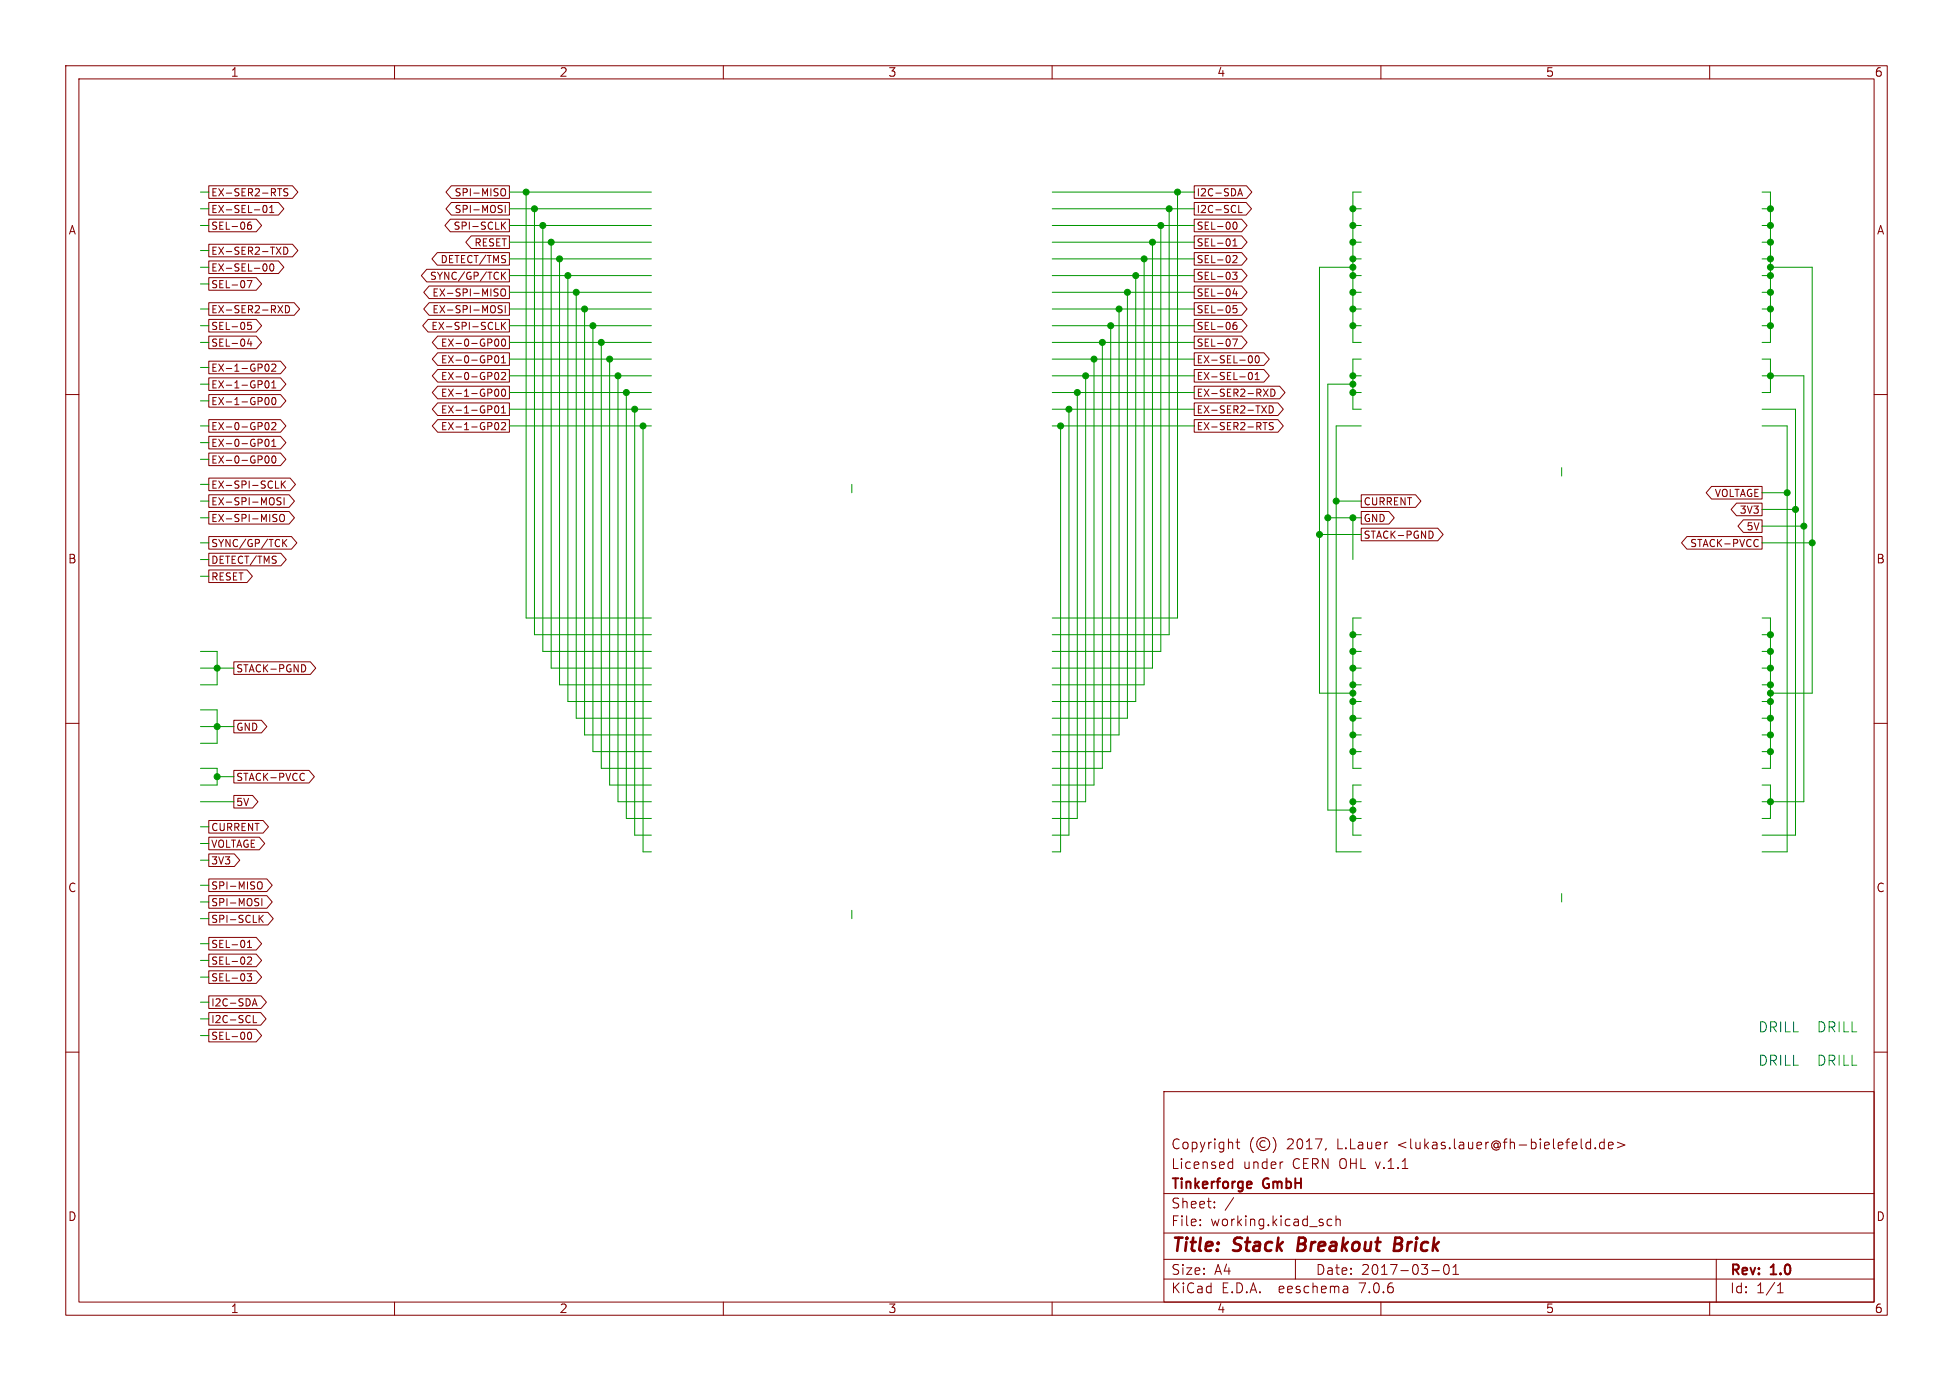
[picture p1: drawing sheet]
<svg xmlns="http://www.w3.org/2000/svg" width="297mm" height="210mm" viewBox="0 0 297 210" stroke-linecap="round" stroke-linejoin="round" font-family="sans-serif">
<g fill="none" stroke="#840000" stroke-width=".15">
<path d="M10 10h277v190h-277zM12 12h273v186h-273zM60 10v2M110 10v2M160 10v2M210 10v2M260 10v2M31.7 39.7h10.6l.9 .9-.9 1h-10.6zM31.7 37.1h12.8l.8 1-.8 1h-12.8zM31.7 33.3h7.3l.8 1-.8 .9h-7.3zM31.7 28.3h12.8l.8 .9-.8 1h-12.8zM31.7 30.8h10.6l.9 1-.9 .9h-10.6z"/>
<path d="M38.2 33.8h-.4a.74 .74 0 0 0 0 1.1l.4-.1 .1-.4-.2-.2h-.4l-.1 .2M40.1 31.3l.1-.1a.58 .58 0 0 1 .4 .6 .58 .58 0 0 1-.4 .5l-.1-.1-.1-.3zM41 32.3h.6M41 31.5l.3-.3v1.1M42 37.6l.7 1.1M42.2 28.7h.6M42.7 37.6l-.7 1.1M43.1 37.6a.55 .55 0 0 1 .7 .5 .55 .55 0 0 1-.7 .6zM43.8 28.7h-.4l-.2 .1v.3l.5 .2 .1 .3-.2 .2-.5-.1M66.5 38.4h11v1.9h-11l-.8-.9zM68.5 33.3h9v1.9h-9l-.8-.9zM68.6 30.8h8.9v1.9h-8.9l-.8-.9z"/>
<path d="M68.6 28.3h8.9v1.9h-8.9l-.8-1zM71.7 35.9h5.8v1.9h-5.8l-.9-1zM76.2 31.8l.2 .2-.2 .3M76.2 31.2l.2 .1M76.3 28.7h.1a.37 .37 0 0 1 .5 .4v.3a.36 .36 0 0 1-.2 .4 .36 .36 0 0 1-.4-.1M76.4 34.2l.5 .7M76.8 31.2v1.1M76.9 33.8l-.6 .6M181.6 35.9h7.2l.8 .9-.8 1h-7.2zM181.6 33.3h7.2l.8 1-.8 .9h-7.2zM181.6 30.8h7.9l.8 1-.8 .9h-7.9zM181.6 28.3h8l.8 .9-.8 1h-8z"/>
<path d="M181.6 38.4h7.2l.8 1-.8 .9h-7.2zM187.5 39l.4-.1 .2 .3-.7 .7h.7M187.5 37.4h.6M187.5 36.6l.3-.3v1.1M187.6 33.9l.2-.1a.58 .58 0 0 1 .3 .5 .58 .58 0 0 1-.3 .6l-.2-.1-.1-.4zM188.2 29.8l.4-1.1 .4 1.1M188.3 29.5h.5M188.4 31.2v1.1h.5M10 60h2M31.7 48.6h7.3l.8 .9-.8 1h-7.3zM31.7 51.1h7.3l.8 1-.8 .9h-7.3zM31.7 46h13l.9 1-.9 .9h-13z"/>
<path d="M31.7 42.2h7.3l.8 1-.8 .9h-7.3zM31.7 54.9h11l.8 1-.8 .9h-11zM31.7 57.5h11l.8 .9-.8 1h-11zM37.6 42.7h.7l-.5 1.1M37.9 51.5l-.3 .8h.7M38.2 51.9v.7M38.2 49h-.5l-.1 .5 .2-.1 .4 .1 .1 .1-.1 .4-.1 .1-.5-.1M40.1 40.2l.1-.1a.58 .58 0 0 1 .4 .6 .58 .58 0 0 1-.4 .5l-.1-.1M40.4 55.5l.1-.1a.58 .58 0 0 1 .4 .5 .58 .58 0 0 1-.4 .6l-.1-.1-.1-.4zM40.4 58l.1-.1a.58 .58 0 0 1 .4 .5 .58 .58 0 0 1-.4 .6l-.1-.1-.1-.3zM41.1 40.2l.2-.1a.58 .58 0 0 1 .4 .6 .58 .58 0 0 1-.4 .5l-.2-.1-.1-.3zM41.3 58.2l.3-.3v1.1"/>
<path d="M41.3 55.5l.4-.1 .3 .3-.7 .8h.7M41.3 59h.7M42.3 46.5l.7 1.1M43 46.5l-.7 1.1M43.4 46.5a.55 .55 0 0 1 .6 .5 .55 .55 0 0 1-.6 .6zM64.9 41h12.6v1.9h-12.6l-.8-1zM65.1 48.6h12.4v1.9h-12.4l-.8-1zM65.3 43.5h12.2v1.9h-12.2l-.9-.9zM65.3 46h12.2v1.9h-12.2l-.9-.9zM66.6 53.7h10.9v1.9h-10.9l-.9-1zM66.6 56.2h10.9v1.9h-10.9l-.9-.9zM66.6 58.7h10.9v1.9h-10.9l-.9-.9z"/>
<path d="M66.6 51.1h10.9v1.9h-10.9l-.9-.9zM75.3 54.2l.2-.1a.58 .58 0 0 1 .4 .5 .58 .58 0 0 1-.4 .6l-.2-.1-.1-.3zM75.3 59.3l.2-.1a.58 .58 0 0 1 .4 .5 .58 .58 0 0 1-.4 .6l-.2-.1-.1-.4zM75.3 56.7l.2-.1a.58 .58 0 0 1 .4 .6 .58 .58 0 0 1-.4 .5l-.2-.1-.1-.3zM75.3 51.7l.2-.1a.58 .58 0 0 1 .4 .5 .58 .58 0 0 1-.4 .5l-.2-.1-.1-.3zM75.3 44.5l.3 .1 .1 .2-.2 .2h-.2M75.3 43.9l.4 .1M75.4 50.1h.5M76.2 44.1l.2-.2a.37 .37 0 0 1 .5 .4v.4a.36 .36 0 0 1-.4 .3 .36 .36 0 0 1-.3-.3zM76.3 55.2h.6M76.3 56.7l.4-.1 .2 .3-.7 .8h.7M76.3 54.4l.3-.3v1.1"/>
<path d="M76.3 41.4v1.1M76.3 49v1.1M76.4 59.3l.1-.1a.58 .58 0 0 1 .4 .5 .58 .58 0 0 1-.4 .6l-.1-.1-.1-.4zM76.4 51.7l.1-.1a.58 .58 0 0 1 .4 .5 .58 .58 0 0 1-.4 .5l-.1-.1-.1-.3zM76.4 46.5h-.4l-.3 .2 .1 .2 .5 .2v.4l-.1 .1-.5-.1M76.4 41.9l.5 .6M76.4 49.5l.5 .6M76.8 46.5v1.1M76.9 41.4l-.6 .6M76.9 49l-.6 .6M181.6 53.7h10.6l.8 .9-.8 1h-10.6zM181.6 58.7h13l.8 1-.8 .9h-13z"/>
<path d="M181.6 56.2h10.6l.8 1-.8 .9h-10.6zM181.6 48.6h7.2l.8 .9-.8 1h-7.2zM181.6 51.1h7.2l.8 1-.8 .9h-7.2zM181.6 46h7.2l.8 1-.8 .9h-7.2zM181.6 43.5h7.2l.8 1-.8 .9h-7.2zM181.6 41h7.2l.8 .9-.8 1h-7.2zM187.4 41.4h.7l-.3 .4 .3 .1v.5l-.2 .1-.5-.1M187.4 51.6h.8l-.5 1M187.8 43.9l-.3 .8h.7M188 49l-.3 .1a.74 .74 0 0 0 0 1l.4-.1v-.4l-.2-.2-.3 .1-.1 .1M188 44.3v.7M188.1 46.5h-.6v.5l.2-.1h.3l.1 .2v.4l-.2 .1-.4-.1"/>
<path d="M189.9 54.2l.2-.1a.58 .58 0 0 1 .4 .5 .58 .58 0 0 1-.4 .6l-.2-.1M189.9 56.7l.2-.1a.58 .58 0 0 1 .4 .6 .58 .58 0 0 1-.4 .5l-.2-.1-.1-.3zM190.9 57.7h.6M190.9 56.9l.3-.3v1.1M191 54.2l.1-.1a.58 .58 0 0 1 .4 .5 .58 .58 0 0 1-.4 .6l-.1-.1-.1-.3zM192.1 59.2l.8 1.1M192.9 59.2l-.8 1.1M193.3 59.2a.55 .55 0 0 1 .6 .5 .55 .55 0 0 1-.6 .6zM285 60h2M31.7 72.7h12.4l.8 1-.8 .9h-12.4zM31.7 66.4h11l.8 .9-.8 1h-11zM31.7 68.9h11l.8 1-.8 .9h-11z"/>
<path d="M31.7 63.8h11l.8 1-.8 .9h-11zM31.7 60h11l.8 1-.8 .9h-11zM31.7 77.8h12.3l.8 .9-.8 1h-12.3zM31.7 75.2h12.3l.8 1-.8 1h-12.3zM40.4 64.4l.1-.1a.58 .58 0 0 1 .4 .5 .58 .58 0 0 1-.4 .5l-.1-.1-.1-.3zM40.4 66.9l.1-.1a.58 .58 0 0 1 .4 .5 .58 .58 0 0 1-.4 .6l-.1-.1-.1-.3zM40.4 60.5l.1-.1a.58 .58 0 0 1 .4 .6 .58 .58 0 0 1-.4 .5l-.1-.1-.1-.3zM40.4 69.4l.1-.1a.58 .58 0 0 1 .4 .6 .58 .58 0 0 1-.4 .5l-.1-.1-.1-.3zM41.3 64.4l.4-.1 .3 .3-.7 .7h.7M41.3 67.1l.3-.3v1.1M41.3 67.9h.7M41.4 60.5l.2-.1a.58 .58 0 0 1 .4 .6 .58 .58 0 0 1-.4 .5l-.2-.1-.1-.3z"/>
<path d="M41.4 69.4l.2-.1a.58 .58 0 0 1 .4 .6 .58 .58 0 0 1-.4 .5l-.2-.1-.1-.3zM41.7 78.7l.3 .1 .1 .3-.2 .2h-.3M41.7 78.2l.4 .1M41.9 74.2h.5M42.6 78.4l.2-.2a.37 .37 0 0 1 .5 .4v.4a.36 .36 0 0 1-.4 .3 .36 .36 0 0 1-.4-.3zM42.7 75.7h-.4l-.1 .1v.3l.4 .2 .1 .3-.2 .2-.4-.1M42.8 73.1v1.1M42.9 73.6l.5 .6M43.2 75.7v1.1M43.4 73.1l-.6 .7M66.6 63.8h10.9v1.9h-10.9l-.9-.9zM66.6 61.3h10.9v1.9h-10.9l-.9-1z"/>
<path d="M75.3 61.8l.2-.1a.58 .58 0 0 1 .4 .6 .58 .58 0 0 1-.4 .5l-.2-.1-.1-.3zM75.3 64.4l.2-.1a.58 .58 0 0 1 .4 .5 .58 .58 0 0 1-.4 .5l-.2-.1-.1-.3zM76.3 62.8h.6M76.3 64.4l.4-.1 .2 .3-.7 .7h.7M76.3 62l.3-.3v1.1M181.6 61.3h12.7l.9 .9-.9 1h-12.7zM181.6 63.8h12.7l.9 1-.9 .9h-12.7zM191.9 61.7l.7 1.1M192.1 64.3h.6M192.6 61.7l-.7 1.1M193 61.7a.55 .55 0 0 1 .6 .6 .55 .55 0 0 1-.6 .5zM193.6 64.3h-.4l-.1 .1v.3l.4 .2 .1 .2-.2 .2h-.4"/>
<path d="M207 77.8h4.2l.8 .9-.8 1h-4.2zM207 75.2h8.3l.8 1-.8 1h-8.3zM260.3 74h7.7v1.9h-7.7l-.8-1zM264.1 76.5h3.9v1.9h-3.9l-.8-.9zM265.1 79.1h2.9v1.9h-2.9l-.8-1zM31.7 86.7h5.9l.8 .9-.8 1h-5.9zM31.7 84.1h11l.8 1-.8 .9h-11zM31.7 81.6h12.6l.8 1-.8 .9h-12.6zM43 82v1.1M43.1 82.5l.5 .6M43.6 82l-.6 .7M207 80.3h11.7l.8 1-.8 .9h-11.7z"/>
<path d="M217.6 80.8a.59 .59 0 0 1 .3 .5 .59 .59 0 0 1-.3 .6M256.5 81.6h11.5v1.9h-11.5l-.8-.9zM267.1 82l.3 .1M267.4 83l-.3 .1M10 110h2M35.6 117.2h11.4l.8 .9-.8 1h-11.4zM35.6 100.6h11.6l.8 1-.8 1h-11.6zM35.6 109.5h4.2l.8 1-.8 .9h-4.2zM46.1 117.6l.2 .1M46.1 101.1a.59 .59 0 0 1 .4 .5 .59 .59 0 0 1-.4 .6M46.3 118.6l-.2 .1M285 110h2"/>
<path d="M31.7 124.8h8.3l.8 .9-.8 1h-8.3zM31.7 129.9h3.9l.9 .9-.9 1h-3.9zM31.7 127.3h7.7l.9 1-.9 .9h-7.7zM31.7 133.7h8.9l.8 .9-.8 1h-8.9zM31.7 138.7h9l.9 1-.9 1h-9zM31.7 136.2h8.9l.8 1-.8 .9h-8.9zM35.6 121h2.8l.8 .9-.8 1h-2.8zM39.2 136.6l.2 .1M39.2 137.3l.2 .1-.2 .3M39.3 134.2l.1-.1a.37 .37 0 0 1 .5 .4v.3a.36 .36 0 0 1-.2 .4 .36 .36 0 0 1-.4-.1M39.6 139.7l.4 .6M39.8 136.6v1.1"/>
<path d="M40 139.2l-.6 .6M10 160h2M31.7 142.6h7.3l.8 .9-.8 1h-7.3zM31.7 145.1h7.3l.8 1-.8 .9h-7.3zM31.7 147.6h7.3l.8 1-.8 .9h-7.3zM31.7 156.5h7.3l.8 1-.8 .9h-7.3zM31.7 154h7.9l.9 .9-.9 1h-7.9zM31.7 151.4h8l.8 1-.8 1h-8zM37.6 148.1h.7l-.4 .4 .3 .1v.5l-.1 .1-.5-.1M37.6 144.1h.7M37.6 143.3l.3-.3v1.1M37.6 145.6l.5-.1 .2 .3-.7 .8h.7"/>
<path d="M37.7 157.1l.2-.1a.58 .58 0 0 1 .4 .5 .58 .58 0 0 1-.4 .6l-.2-.1-.1-.4zM38.4 153l.3-1.1 .4 1.1M38.5 152.7h.5M38.5 154.4v1.1h.5M285 160h2M177 166h108v32h-108zM186.9 177.6h.6M186.9 176.8h.6M187.5 176.2v1.5M188 173.7h.5M188.2 173.2v1.3v.1l.3 .1M190.6 173a1.72 1.72 0 0 0 0 2.3"/>
<path d="M192.4 173.6a.52 .52 0 0 0-.8 .4 .52 .52 0 0 0 .8 .4M193.6 173a1.72 1.72 0 0 1 0 2.3M195 176.7h.1M201.7 174.6l-.2 .3M241.2 174.6l.3 .1 .4-.1M241.9 173.8l-.4-.1-.3 .1M241.9 173.2v1.5M242.6 174.6v.1M244 173.8l-.5-.1-.3 .3v.4l.2 .2h.6M244 173.2v1.5M244.6 174.2l.7-.1-.1-.3-.4-.1-.2 .2 .1 .7h.5M246 173.7l1.1 .4-1.1 .5"/>
<path d="M60 198v2M110 198v2M160 198v2M177 194.5h108M177 191.5h108M177 187.5h108M177 181.5h108M182.5 186.3v.1M182.5 185.5v.1M184.7 183.6v.1M184.7 182.8v.1M187.6 182.1l-1.3 2"/>
<path d="M197 191.5v3M202.5 185.5l-.4-.1-.3 .3v.4l.2 .2h.5M203.2 185.5a.37 .37 0 0 1 .6 .1v.8M203.2 184.9v1.5M204.9 195.7l.1 .9M205 196.5l-.2 .1M205 196h-.2M210 198v2M217.7 193.2h1.2M219.7 192.4l.3-.1a.94 .94 0 0 1 0 1.5h-.1a.91 .91 0 0 1-.2-1.4zM221 193.8h.8M221 192.7l.4-.4v1.5"/>
<path d="M260 198v2M261 191.5v6.5M270.3 196.6h.9M270.3 195.5l.4-.4v1.5"/>
<circle cx="192.1" cy="174" r="1"/>
</g>
<path d="M197.6 188.2l-.3 2h.8M212.1 189.2h.7M212.8 189.2l.2 .1M212.9 188.2h-.7l-.2 2 .9-.1M213 189.1l-.2 .1" fill="none" stroke="#840000" stroke-width=".4"/>
<path d="M190.1 179.7l.2 .1v.2l-.7 .2M190.3 180.6l-.2 .1" fill="none" stroke="#840000" stroke-width=".3"/>
<g fill="none" stroke="#009600" stroke-width=".15">
<path d="M30.5 29.2h1.2M30.5 31.8h1.2M30.5 34.3h1.2M30.5 38.1h1.2M77.5 29.2h21.6M77.5 39.4h21.6M77.5 31.8h21.6M77.5 34.3h21.6M77.5 36.8h21.6M80 29.2v64.8h19.1M81.3 31.8v64.7h17.8M82.5 34.3v64.8h16.6"/>
<path d="M83.8 36.8v64.8h15.3M85.1 39.4v64.7h14M160 29.2h21.6M160 39.4h21.6M160 31.8h21.6M160 34.3h21.6M160 36.8h21.6M174 39.4v64.7h-14M175.3 36.8v64.8h-15.3M176.5 34.3v64.8h-16.5M177.8 31.8v64.7h-17.8M179.1 29.2v64.8h-19.1"/>
<path d="M205.7 39.4h1.3M205.7 31.8h1.3M205.7 34.3h1.3M205.7 36.8h1.3M207 29.2h-1.3v22.9h1.3M268 29.2h1.2v22.9h-1.2M268 39.4h1.2M268 31.8h1.2M268 34.3h1.2M268 36.8h1.2M30.5 40.6h1.2M30.5 49.5h1.2"/>
<path d="M30.5 47h1.2M30.5 52.1h1.2M30.5 58.4h1.2M30.5 43.2h1.2M30.5 55.9h1.2M77.5 49.5h21.6M77.5 41.9h21.6M77.5 47h21.6M77.5 57.2h21.6M77.5 54.6h21.6M77.5 59.7h21.6M77.5 52.1h21.6"/>
<path d="M77.5 44.5h21.6M86.4 41.9v64.8h12.7M87.6 44.5v64.7h11.5M88.9 47v64.8h10.2M90.2 49.5v64.8h8.9M91.4 52.1v64.7h7.7M92.7 54.6v64.8h6.4M94 57.2v64.7h5.1M95.2 59.7v64.8h3.9M160 49.5h21.6M160 41.9h21.6M160 47h21.6"/>
<path d="M160 57.2h21.6M160 54.6h21.6M160 59.7h21.6M160 52.1h21.6M160 44.5h21.6M163.8 59.7v64.8h-3.8M165.1 57.2v64.7h-5.1M166.4 54.6v64.8h-6.4M167.6 52.1v64.7h-7.6M168.9 49.5v64.8h-8.9M170.2 47v64.8h-10.2M171.4 44.5v64.7h-11.4"/>
<path d="M172.7 41.9v64.8h-12.7M205.7 40.6h-5v64.8h5M205.7 49.5h1.3M205.7 41.9h1.3M205.7 47h1.3M205.7 57.2h1.3M205.7 59.7h1.3M205.7 44.5h1.3M205.7 58.4h-3.8v64.8h3.8M207 54.6h-1.3v7.6h1.3M268 49.5h1.2M268 41.9h1.2"/>
<path d="M268 47h1.2M268 54.6h1.2v5.1h-1.2M268 57.2h6.3v64.7h-6.3M268 44.5h1.2M269.2 40.6h6.4v64.8h-6.4M30.5 64.8h1.2M30.5 78.7h1.2M30.5 67.3h1.2M30.5 69.9h1.2M30.5 76.2h1.2M30.5 73.7h1.2M30.5 61h1.2"/>
<path d="M77.5 62.2h21.6M77.5 64.8h21.6M96.5 62.2v64.8h2.6M97.8 64.8v64.7h1.3M129.5 73.7v1.2M160 62.2h21.6M160 64.8h21.6M161.3 64.8v64.7h-1.3M162.6 62.2v64.8h-2.6M201.9 78.7h5.1M203.2 76.2h3.8M205.7 78.7v6.4"/>
<path d="M207 64.8h-3.8v64.7h3.8M237.5 71.1v1.3M268 64.8h3.8v64.7h-3.8M268 62.2h5v64.8h-5M268 77.5h5M268 74.9h3.8M30.5 99.1h2.5v5h-2.5M30.5 82.6h1.2M30.5 85.1h1.2M30.5 87.6h1.2M200.7 81.3h6.3M205.7 99.1h1.3"/>
<path d="M205.7 96.5h1.3M207 94h-1.3v22.8h1.3M268 94h1.2v22.8h-1.2M268 99.1h1.2M268 96.5h1.2M268 82.6h7.6M268 80h6.3M30.5 101.6h5.1M30.5 116.8h2.5v2.6h-2.5M30.5 108h2.5v5h-2.5M30.5 110.5h5.1M33 118.1h2.6"/>
<path d="M205.7 109.2h1.3M205.7 111.8h1.3M205.7 101.6h1.3M205.7 106.7h1.3M205.7 104.1h1.3M205.7 114.3h1.3M207 119.4h-1.3v7.6h1.3M268 109.2h1.2M268 111.8h1.2M268 119.4h1.2v5.1h-1.2M268 101.6h1.2M268 106.7h1.2"/>
<path d="M268 104.1h1.2M268 114.3h1.2M30.5 121.9h5.1M30.5 139.7h1.2M30.5 125.7h1.2M30.5 128.3h1.2M30.5 130.8h1.2M30.5 134.6h1.2M30.5 137.2h1.2M129.5 138.4v1.3M205.7 121.9h1.3M205.7 124.5h1.3"/>
<path d="M237.5 135.9v1.3M30.5 143.5h1.2M30.5 146.1h1.2M30.5 152.4h1.2M30.5 148.6h1.2M30.5 157.5h1.2M30.5 154.9h1.2"/>
</g>
<g fill="#009600" stroke="#009600" stroke-width=".15">
<circle cx="205.7" cy="58.4" r=".46"/>
<circle cx="205.7" cy="57.2" r=".46"/>
<circle cx="205.7" cy="40.6" r=".46"/>
<circle cx="205.7" cy="49.5" r=".46"/>
<circle cx="203.2" cy="76.2" r=".46"/>
<circle cx="205.7" cy="78.7" r=".46"/>
<circle cx="205.7" cy="34.3" r=".46"/>
<circle cx="205.7" cy="39.4" r=".46"/>
<circle cx="205.7" cy="36.8" r=".46"/>
<circle cx="205.7" cy="59.7" r=".46"/>
<circle cx="205.7" cy="104.1" r=".46"/>
<circle cx="205.7" cy="105.4" r=".46"/>
<circle cx="205.7" cy="101.6" r=".46"/>
<circle cx="205.7" cy="111.8" r=".46"/>
<circle cx="205.7" cy="109.2" r=".46"/>
<circle cx="205.7" cy="106.7" r=".46"/>
<circle cx="205.7" cy="124.5" r=".46"/>
<circle cx="200.7" cy="81.3" r=".46"/>
<circle cx="205.7" cy="96.5" r=".46"/>
<circle cx="205.7" cy="99.1" r=".46"/>
<circle cx="201.9" cy="78.7" r=".46"/>
<circle cx="205.7" cy="121.9" r=".46"/>
<circle cx="205.7" cy="123.2" r=".46"/>
<circle cx="205.7" cy="114.3" r=".46"/>
<circle cx="177.8" cy="31.8" r=".46"/>
<circle cx="179.1" cy="29.2" r=".46"/>
<circle cx="205.7" cy="44.5" r=".46"/>
<circle cx="205.7" cy="41.9" r=".46"/>
<circle cx="205.7" cy="47" r=".46"/>
<circle cx="205.7" cy="31.8" r=".46"/>
<circle cx="269.2" cy="109.2" r=".46"/>
<circle cx="269.2" cy="111.8" r=".46"/>
<circle cx="269.2" cy="106.7" r=".46"/>
<circle cx="269.2" cy="105.4" r=".46"/>
<circle cx="269.2" cy="104.1" r=".46"/>
<circle cx="269.2" cy="99.1" r=".46"/>
<circle cx="269.2" cy="101.6" r=".46"/>
<circle cx="269.2" cy="96.5" r=".46"/>
<circle cx="269.2" cy="121.9" r=".46"/>
<circle cx="269.2" cy="114.3" r=".46"/>
<circle cx="269.2" cy="57.2" r=".46"/>
<circle cx="274.3" cy="80" r=".46"/>
<circle cx="273" cy="77.5" r=".46"/>
<circle cx="275.6" cy="82.6" r=".46"/>
<circle cx="269.2" cy="49.5" r=".46"/>
<circle cx="271.8" cy="74.9" r=".46"/>
<circle cx="166.4" cy="54.6" r=".46"/>
<circle cx="167.6" cy="52.1" r=".46"/>
<circle cx="168.9" cy="49.5" r=".46"/>
<circle cx="163.8" cy="59.7" r=".46"/>
<circle cx="165.1" cy="57.2" r=".46"/>
<circle cx="176.5" cy="34.3" r=".46"/>
<circle cx="175.3" cy="36.8" r=".46"/>
<circle cx="172.7" cy="41.9" r=".46"/>
<circle cx="171.4" cy="44.5" r=".46"/>
<circle cx="170.2" cy="47" r=".46"/>
<circle cx="174" cy="39.4" r=".46"/>
<circle cx="269.2" cy="39.4" r=".46"/>
<circle cx="269.2" cy="36.8" r=".46"/>
<circle cx="269.2" cy="47" r=".46"/>
<circle cx="269.2" cy="44.5" r=".46"/>
<circle cx="269.2" cy="41.9" r=".46"/>
<circle cx="269.2" cy="40.6" r=".46"/>
<circle cx="269.2" cy="31.8" r=".46"/>
<circle cx="269.2" cy="34.3" r=".46"/>
<circle cx="87.6" cy="44.5" r=".46"/>
<circle cx="88.9" cy="47" r=".46"/>
<circle cx="86.4" cy="41.9" r=".46"/>
<circle cx="95.2" cy="59.7" r=".46"/>
<circle cx="96.5" cy="62.2" r=".46"/>
<circle cx="94" cy="57.2" r=".46"/>
<circle cx="85.1" cy="39.4" r=".46"/>
<circle cx="97.8" cy="64.8" r=".46"/>
<circle cx="162.6" cy="62.2" r=".46"/>
<circle cx="161.3" cy="64.8" r=".46"/>
<circle cx="33" cy="118.1" r=".46"/>
<circle cx="33" cy="101.6" r=".46"/>
<circle cx="33" cy="110.5" r=".46"/>
<circle cx="92.7" cy="54.6" r=".46"/>
<circle cx="91.4" cy="52.1" r=".46"/>
<circle cx="90.2" cy="49.5" r=".46"/>
<circle cx="81.3" cy="31.8" r=".46"/>
<circle cx="82.5" cy="34.3" r=".46"/>
<circle cx="83.8" cy="36.8" r=".46"/>
<circle cx="80" cy="29.2" r=".46"/>
</g>
<g font-size="2.8" fill="#840000">
<text x="178" y="190.9">Title:</text>
<text x="187.7" y="190.9">Stack</text>
<text x="198.2" y="190.9">Breakout</text>
<text x="213.6" y="190.9">Brick</text>
</g>
<g font-size="2.1" fill="#006464">
<text x="267.3" y="157.2">DRILL</text>
<text x="276.2" y="157.2">DRILL</text>
<text x="267.3" y="162.3">DRILL</text>
<text x="276.2" y="162.3">DRILL</text>
</g>
<g font-size="2.1" fill="#840000">
<text x="178" y="178">Licensed</text>
<text x="178" y="175">Copyright</text>
<text x="189" y="178">under</text>
<text x="195.7" y="175">2017,</text>
<text x="196.6" y="178">CERN OHL v.1.1</text>
<text x="203.5" y="175">L.Lauer</text>
<text x="212.8" y="175">&lt;lukas.lauer@fh-bielefeld.de&gt;</text>
<text x="178" y="184">Sheet:</text>
<text x="178" y="181.2">Tinkerforge</text>
<text x="192.2" y="181.2">GmbH</text>
<text x="178" y="186.7">File:</text>
<text x="184.1" y="186.7">working.kicad_sch</text>
<text x="178" y="196.9">KiCad</text>
<text x="178" y="194.1">Size:</text>
<text x="184.7" y="194.1">A4</text>
<text x="185.7" y="196.9">E.D.A.</text>
<text x="194.6" y="196.9">eeschema</text>
<text x="200" y="194.1">Date:</text>
<text x="207" y="196.9">7.0.6</text>
<text x="207" y="194.1">2017-03-01</text>
<text x="263" y="194.3">Rev:</text>
<text x="263" y="196.9">Id:</text>
<text x="267.1" y="196.9">1/1</text>
<text x="269.4" y="194.3">1.0</text>
</g>
<g font-size="1.8" fill="#840000">
<text x="35" y="11.9">1</text>
<text x="85" y="11.9">2</text>
<text x="135" y="11.9">3</text>
<text x="185" y="11.9">4</text>
<text x="235" y="11.9">5</text>
<text x="285" y="11.9">6</text>
<text x="10.3" y="35.9">A</text>
<text x="285.3" y="35.9">A</text>
<text x="10.3" y="85.9">B</text>
<text x="285.3" y="85.9">B</text>
<text x="10.3" y="135.9">C</text>
<text x="285.3" y="135.9">C</text>
<text x="10.3" y="185.9">D</text>
<text x="285.3" y="185.9">D</text>
<text x="35" y="199.9">1</text>
<text x="85" y="199.9">2</text>
<text x="135" y="199.9">3</text>
<text x="185" y="199.9">4</text>
<text x="235" y="199.9">5</text>
<text x="285" y="199.9">6</text>
</g>
<g font-size="1.5" fill="#840000">
<text x="32" y="35.1">SEL-06</text>
<text x="32" y="30.1">EX-SER2-RTS</text>
<text x="32" y="32.6">EX-SEL-01</text>
<text x="68.8" y="35.1">SPI-SCLK</text>
<text x="69" y="32.6">SPI-MOSI</text>
<text x="69" y="30.1">SPI-MISO</text>
<text x="181.9" y="35.1">SEL-00</text>
<text x="181.9" y="32.6">I2C-SCL</text>
<text x="181.9" y="30.1">I2C-SDA</text>
<text x="32" y="41.5">EX-SEL-00</text>
<text x="32" y="39">EX-SER2-TXD</text>
<text x="66.9" y="40.2">DETECT/TMS</text>
<text x="72" y="37.7">RESET</text>
<text x="181.9" y="37.7">SEL-01</text>
<text x="181.9" y="40.2">SEL-02</text>
<text x="32" y="47.8">EX-SER2-RXD</text>
<text x="32" y="44">SEL-07</text>
<text x="65.3" y="42.8">SYNC/GP/TCK</text>
<text x="65.6" y="45.3">EX-SPI-MISO</text>
<text x="65.6" y="47.8">EX-SPI-MOSI</text>
<text x="181.9" y="47.8">SEL-05</text>
<text x="181.9" y="45.3">SEL-04</text>
<text x="181.9" y="42.8">SEL-03</text>
<text x="32" y="50.4">SEL-05</text>
<text x="32" y="52.9">SEL-04</text>
<text x="65.5" y="50.4">EX-SPI-SCLK</text>
<text x="66.9" y="52.9">EX-0-GP00</text>
<text x="181.9" y="50.4">SEL-06</text>
<text x="181.9" y="52.9">SEL-07</text>
<text x="32" y="56.7">EX-1-GP02</text>
<text x="32" y="59.3">EX-1-GP01</text>
<text x="66.9" y="55.5">EX-0-GP01</text>
<text x="66.9" y="58">EX-0-GP02</text>
<text x="181.9" y="55.5">EX-SEL-00</text>
<text x="181.9" y="58">EX-SEL-01</text>
<text x="32" y="65.6">EX-0-GP02</text>
<text x="32" y="61.8">EX-1-GP00</text>
<text x="66.9" y="65.6">EX-1-GP02</text>
<text x="66.9" y="63.1">EX-1-GP01</text>
<text x="66.9" y="60.5">EX-1-GP00</text>
<text x="181.9" y="60.5">EX-SER2-RXD</text>
<text x="181.9" y="63.1">EX-SER2-TXD</text>
<text x="181.9" y="65.6">EX-SER2-RTS</text>
<text x="32" y="68.2">EX-0-GP01</text>
<text x="32" y="70.7">EX-0-GP00</text>
<text x="32" y="74.5">EX-SPI-SCLK</text>
<text x="32" y="77.1">EX-SPI-MOSI</text>
<text x="207.3" y="77.1">CURRENT</text>
<text x="260.6" y="75.8">VOLTAGE</text>
<text x="32" y="79.6">EX-SPI-MISO</text>
<text x="32" y="83.4">SYNC/GP/TCK</text>
<text x="207.3" y="79.6">GND</text>
<text x="207.3" y="82.1">STACK-PGND</text>
<text x="256.9" y="83.4">STACK-PVCC</text>
<text x="264.4" y="78.3">3V3</text>
<text x="265.5" y="80.9">5V</text>
<text x="32" y="88.5">RESET</text>
<text x="32" y="85.9">DETECT/TMS</text>
<text x="35.8" y="102.5">STACK-PGND</text>
<text x="35.8" y="111.3">GND</text>
<text x="35.8" y="119">STACK-PVCC</text>
<text x="35.8" y="122.8">5V</text>
<text x="32" y="126.6">CURRENT</text>
<text x="32" y="131.7">3V3</text>
<text x="32" y="129.1">VOLTAGE</text>
<text x="32" y="135.5">SPI-MISO</text>
<text x="32" y="140.6">SPI-SCLK</text>
<text x="32" y="138">SPI-MOSI</text>
<text x="32" y="144.4">SEL-01</text>
<text x="32" y="146.9">SEL-02</text>
<text x="32" y="149.4">SEL-03</text>
<text x="32" y="155.8">I2C-SCL</text>
<text x="32" y="153.3">I2C-SDA</text>
<text x="32" y="158.3">SEL-00</text>
</g>
</svg>
